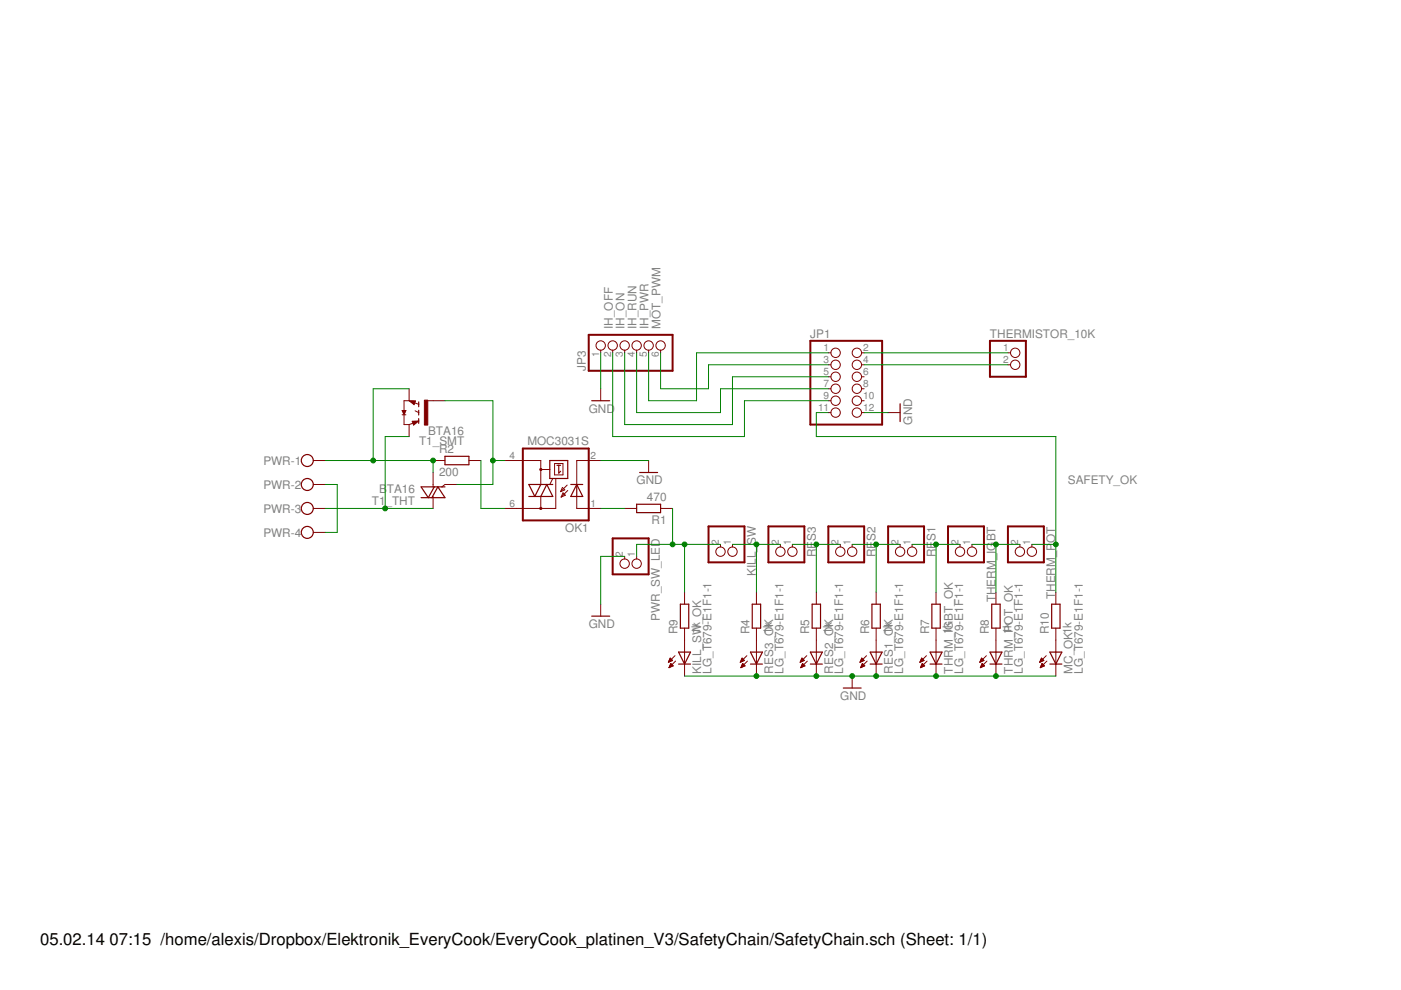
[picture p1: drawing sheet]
<svg xmlns="http://www.w3.org/2000/svg" width="297mm" height="210mm" viewBox="0 0 297 210" stroke-linecap="round" stroke-linejoin="round" font-family="sans-serif">
<g fill="none" stroke="#800000" stroke-width=".21">
<path d="M127.4 74.2v.6M129.9 74.2v.6M132.4 74.2v.6M135 74.2v.6M137.5 74.2v.6M140.1 74.2v.6M175.6 74.8h.6M175.6 77.3h.6M175.6 79.9h.6M182.7 74.8h.5M182.7 77.3h.5M182.7 79.9h.5"/>
<path d="M213.7 74.8h.6M213.7 77.3h.6M66.4 97.6h2.6M85.3 87.9h.8M85.6 87.8l-.3-.8h.8l-.4 .8M86.7 85h-1v5h1M86.7 85h1.4l-.3 .8zM86.7 82.4v2.6M86.8 85l2 .7M87.4 89.3h1.4l-1.1 .8zM88 87.1l.8 .4M88.7 89.3l-2 .7v2.6"/>
<path d="M90.6 85h3.7M91.8 97.6h2.5M99.4 97.6h2.6M107 97.6h7.7v5.1M114.7 99.5h1.9M117.6 98.3h1.8v2.4h-1.8zM127.4 97.6h-5.1v5.1M127.4 82.4v2.6M137.5 97.6v2.6M175.6 82.4h.6M175.6 85h.6M175.6 87.5h.6"/>
<path d="M182.7 82.4h.5M182.7 85h.5M182.7 87.5h.5M188.3 87.5h2.5M66.4 107.8h2.6M66.4 102.7h2.6M66.4 112.9h2.6M91.8 100.2v3M91.8 105.3v2.5M96.9 102.7h-2.6l-.6 .5M114.7 105.3v2.5M117.2 101.5l-.6 1.2"/>
<path d="M117.8 101.5v6.3h-10.8M119.2 103.4l.5 .5-.8 .3zM119.4 104.5l.5 .5-.9 .4zM120.2 102.8l-1.3 1.4M120.4 104l-1.4 1.4M122.3 105.3v2.5h5.1M132.4 107.8h2.6M132.4 118v.5M135 118v.5M140.1 107.8h2.5M152.8 115.4v.6M155.3 115.4v.6"/>
<path d="M165.5 115.4v.6M168 115.4v.6M178.2 115.4v.6M180.7 115.4v.6M190.8 115.4v.6M193.4 115.4v.6M203.5 115.4v.6M206.1 115.4v.6M216.2 115.4v.6M218.8 115.4v.6M127.4 128.1v2.5M141.9 140h.6"/>
<path d="M142 139.8h.4M142 139.7h.3M142.1 139.6h.1M142.1 139.5l.5 .5-.9 .4zM143.1 139l-1.4 1.4M145.1 125.6v2.5M145.1 133.2v10.1M157.1 140h.7M157.2 139.8h.4M157.2 139.7h.3M157.3 139.6h.1M157.3 139.5l.5 .5-.8 .4z"/>
<path d="M158.3 139l-1.3 1.4M160.4 125.6v2.5M160.4 133.2v10.1M169.8 140h.7M169.9 139.8h.4M169.9 139.7h.3M170 139.6h.1M170 139.5l.5 .5-.8 .4zM171 139l-1.3 1.4M173.1 125.6v2.5M173.1 133.2v10.1M182.5 140h.7"/>
<path d="M182.6 139.8h.4M182.6 139.7h.3M182.7 139.6h.1M182.7 139.5l.5 .5-.9 .4zM183.7 139l-1.4 1.4M185.8 125.6v2.5M185.8 133.2v10.1M195.2 140h.7M195.3 139.8h.4M195.3 139.7h.3M195.4 139.6h.1M195.4 139.5l.5 .5-.9 .4z"/>
<path d="M196.4 139l-1.4 1.4M198.5 125.6v2.5M198.5 133.2v10.1M207.9 140h.7M208 139.8h.4M208 139.7h.3M208.1 139.6h.1M208.1 139.5l.5 .5-.9 .4zM209.1 139l-1.4 1.4M211.2 125.6v2.5M211.2 133.2v10.1M220.6 140h.6"/>
<path d="M220.7 139.8h.4M220.7 139.7h.3M220.8 139.6h.1M220.8 139.5l.5 .5-.9 .4zM221.8 139l-1.4 1.4M223.9 125.6v2.5M223.9 133.2v10.1M141.8 140.3h.1M141.8 140.2h.4M141.9 140.1h.6M141.9 141.5h.1M141.9 141.4h.3"/>
<path d="M141.9 141.3h.6M142 141.2h.7M142 141.1h.6M142.1 140.9h.4M142.2 140.8h.1M142.2 140.7h.1M142.2 140.7l-.4 .9M142.2 140.7l.5 .5-.9 .4M143.2 140.2l-1.4 1.4M157 140.3h.2M157 140.2h.5M157.1 141.5h.1"/>
<path d="M157.1 140.1h.6M157.1 141.4h.3M157.2 141.3h.5M157.2 141.2h.7M157.3 141.1h.5M157.4 140.9h.3M157.4 140.8h.2M157.5 140.7l-.4 .9M157.5 140.7l.5 .5-.9 .4M157.5 140.7h.1M158.5 140.2l-1.4 1.4M169.7 140.3h.2"/>
<path d="M169.7 140.2h.4M169.8 140.1h.6M169.8 141.5h.1M169.8 141.4h.3M169.9 141.3h.5M169.9 141.2h.7M170 141.1h.5M170 140.9h.4M170.1 140.8h.2M170.1 140.7h.1M170.2 140.7l-.4 .9M170.2 140.7l.5 .5-.9 .4"/>
<path d="M171.2 140.2l-1.4 1.4M180.7 143.3v2.6M182.4 140.3h.2M182.4 140.2h.4M182.5 140.1h.6M182.5 141.5h.1M182.5 141.4h.3M182.6 141.3h.5M182.6 141.2h.7M182.7 141.1h.5M182.7 140.9h.4M182.8 140.8h.2"/>
<path d="M182.8 140.7h.1M182.8 140.7l-.3 .9M182.8 140.7l.5 .5-.8 .4M183.9 140.2l-1.4 1.4M195.1 140.3h.2M195.1 140.2h.4M195.2 140.1h.6M195.2 141.5h.1M195.2 141.4h.3M195.3 141.3h.5M195.3 141.2h.7M195.4 141.1h.5"/>
<path d="M195.4 140.9h.4M195.5 140.8h.2M195.5 140.7h.1M195.5 140.7l-.3 .9M195.5 140.7l.5 .5-.8 .4M196.6 140.2l-1.4 1.4M207.8 140.3h.2M207.8 140.2h.4M207.9 140.1h.6M207.9 141.5h.1M207.9 141.4h.3M208 141.3h.5"/>
<path d="M208 141.2h.7M208.1 141.1h.5M208.1 140.9h.4M208.2 140.8h.2M208.2 140.7h.1M208.2 140.7l-.3 .9M208.2 140.7l.5 .5-.8 .4M209.3 140.2l-1.4 1.4M220.5 140.3h.2M220.5 140.2h.4M220.6 140.1h.6M220.6 141.5h.1"/>
<path d="M220.6 141.4h.3M220.7 141.3h.5M220.7 141.2h.7M220.8 141.1h.5M220.8 140.9h.4M220.9 140.8h.2M220.9 140.7h.1M220.9 140.7l-.3 .9M220.9 140.7l.5 .5-.8 .4M222 140.2l-1.4 1.4"/>
<circle cx="127.4" cy="73.3" r=".99"/>
<circle cx="129.9" cy="73.3" r=".99"/>
<circle cx="132.4" cy="73.3" r=".99"/>
<circle cx="135" cy="73.3" r=".99"/>
<circle cx="137.5" cy="73.3" r=".99"/>
<circle cx="140.1" cy="73.3" r=".99"/>
<circle cx="177.2" cy="77.3" r=".99"/>
<circle cx="177.2" cy="74.8" r=".99"/>
<circle cx="177.2" cy="79.9" r=".99"/>
<circle cx="181.7" cy="79.9" r=".99"/>
<circle cx="181.7" cy="77.3" r=".99"/>
<circle cx="181.7" cy="74.8" r=".99"/>
<circle cx="215.2" cy="77.3" r=".99"/>
<circle cx="215.2" cy="74.8" r=".99"/>
<circle cx="177.2" cy="87.5" r=".99"/>
<circle cx="177.2" cy="82.4" r=".99"/>
<circle cx="177.2" cy="85" r=".99"/>
<circle cx="181.7" cy="87.5" r=".99"/>
<circle cx="181.7" cy="82.4" r=".99"/>
<circle cx="181.7" cy="85" r=".99"/>
<circle cx="132.4" cy="119.5" r=".99"/>
<circle cx="135" cy="119.5" r=".99"/>
<circle cx="152.8" cy="117" r=".99"/>
<circle cx="155.3" cy="117" r=".99"/>
<circle cx="165.5" cy="117" r=".99"/>
<circle cx="168" cy="117" r=".99"/>
<circle cx="178.2" cy="117" r=".99"/>
<circle cx="180.7" cy="117" r=".99"/>
<circle cx="190.8" cy="117" r=".99"/>
<circle cx="193.4" cy="117" r=".99"/>
<circle cx="203.5" cy="117" r=".99"/>
<circle cx="206.1" cy="117" r=".99"/>
<circle cx="216.2" cy="117" r=".99"/>
<circle cx="218.8" cy="117" r=".99"/>
</g>
<g fill="none" stroke="#800000" stroke-width=".25">
<path d="M88.8 85.2v1M88.8 87v1M88.8 88.8v1M94.3 96.8h5.1v1.7h-5.1zM116.6 97.6h3.8v3.9h-3.8zM118.1 98.7h.8M118.5 98.7v1.6l.4-.4M125.5 85h3.8M190.8 85.6v3.8M89.3 105.5h5l-1.5-2.3-1.2 2.3M92.1 103.2l-1.3 2.3-1.5-2.3h5M112.1 105.3h5.1l-1.3-2.6-1.2 2.6"/>
<path d="M114.7 102.7l-1.3 2.6-1.3-2.6h5.1M121 102.7h2.5M122.3 102.7l1.2 2.6h-2.5zM122.3 102.7v2.6M135 106.9h5.1v1.8h-5.1zM135.6 100.2h3.8M125.5 130.6h3.8M143.9 138.3h2.5l-1.3 2.5zM144.3 128.1h1.7v5.1h-1.7zM159.1 138.3h2.5l-1.2 2.5zM159.5 128.1h1.8v5.1h-1.8zM171.8 138.3h2.5l-1.2 2.5z"/>
<path d="M172.2 128.1h1.8v5.1h-1.8zM184.5 138.3h2.5l-1.2 2.5zM184.9 128.1h1.7v5.1h-1.7zM197.2 138.3h2.5l-1.2 2.5zM197.6 128.1h1.7v5.1h-1.7zM209.9 138.3h2.5l-1.2 2.5zM210.3 128.1h1.7v5.1h-1.7zM222.6 138.3h2.5l-1.2 2.5zM223 128.1h1.7v5.1h-1.7zM143.9 140.8h2.5M159.1 140.8h2.5M171.8 140.8h2.5"/>
<path d="M178.8 145.9h3.8M184.5 140.8h2.5M197.2 140.8h2.5M209.9 140.8h2.5M222.6 140.8h2.5"/>
<circle cx="65.2" cy="97.6" r="1.27"/>
<circle cx="65.2" cy="107.8" r="1.27"/>
<circle cx="65.2" cy="102.7" r="1.27"/>
<circle cx="65.2" cy="112.9" r="1.27"/>
</g>
<g fill="none" stroke="#800000" stroke-width=".42">
<path d="M124.8 71h17.8v7.6h-17.8zM171.8 72.3h15.2v17.7h-15.2zM209.9 72.3h7.6v7.6h-7.6zM87.7 89.5h.5l-.4 .3M87.8 85.2h-.5l.5 .3M110.8 95.1h14v15.2h-14zM129.9 114.2h7.6v7.6h-7.6zM150.2 111.6h7.6v7.6h-7.6zM162.9 111.6h7.6v7.6h-7.6zM175.6 111.6h7.6v7.6h-7.6zM188.3 111.6h7.6v7.6h-7.6zM201 111.6h7.6v7.6h-7.6z"/>
<path d="M213.7 111.6h7.6v7.6h-7.6z"/>
<circle cx="114.7" cy="99.5" r=".13"/>
<circle cx="114.7" cy="107.8" r=".13"/>
</g>
<path d="M85.5 87.1l.1 .4M85.8 87.2l-.1 .3" fill="none" stroke="#800000" stroke-width=".32"/>
<path d="M90 84.8h.7v5.3h-.7z" fill="#800000" stroke="#800000" stroke-width=".21"/>
<g fill="none" stroke="#008000" stroke-width=".21">
<path d="M127.4 74.8v7.6M129.9 74.8v17.8h27.9v-7.6h17.8M132.4 74.8v15.2h22.9v-10.1h20.3M135 74.8v12.7h17.8v-5.1h22.8M137.5 74.8v10.2h10.2v-10.2h27.9M140.1 74.8v7.6h10.1v-5.1h25.4M183.2 74.8h30.5M183.2 77.3h30.5M69 97.6h22.8v2.6M86.7 82.4h-7.6v15.2M86.7 92.6h-5v15.2M94.3 85h10.2v17.7h-7.6"/>
<path d="M102 97.6v10.2h5M104.5 97.6h2.5M127.4 97.6h10.1M175.6 87.5h-2.5v5.1h50.8v33M183.2 87.5h5.1M69 107.8h22.8M69 102.7h2.5v10.2h-2.5M127.4 107.8h5M132.4 118h-5v10.1M142.6 107.8v7.6M145.1 115.4v10.2M152.8 115.4h-17.8v2.6"/>
<path d="M155.3 115.4h10.2M160.4 115.4v10.2M168 115.4h10.2M173.1 115.4v10.2M180.7 115.4h10.1M185.8 115.4v10.2M193.4 115.4h10.1M198.5 115.4v10.2M206.1 115.4h10.1M211.2 115.4v10.2M218.8 115.4h5.1M145.1 143.3h78.8"/>
</g>
<g fill="#008000" stroke="#008000" stroke-width=".21">
<circle cx="79.1" cy="97.6" r=".51"/>
<circle cx="91.8" cy="97.6" r=".51"/>
<circle cx="81.7" cy="107.8" r=".51"/>
<circle cx="104.5" cy="97.6" r=".51"/>
<circle cx="198.5" cy="143.3" r=".51"/>
<circle cx="185.8" cy="143.3" r=".51"/>
<circle cx="173.1" cy="143.3" r=".51"/>
<circle cx="180.7" cy="143.3" r=".51"/>
<circle cx="160.4" cy="143.3" r=".51"/>
<circle cx="211.2" cy="143.3" r=".51"/>
<circle cx="223.9" cy="115.4" r=".51"/>
<circle cx="211.2" cy="115.4" r=".51"/>
<circle cx="198.5" cy="115.4" r=".51"/>
<circle cx="185.8" cy="115.4" r=".51"/>
<circle cx="173.1" cy="115.4" r=".51"/>
<circle cx="160.4" cy="115.4" r=".51"/>
<circle cx="145.1" cy="115.4" r=".51"/>
<circle cx="142.6" cy="115.4" r=".51"/>
</g>
<g font-size="3.5">
<text x="8.5" y="200.4">05.02.14</text>
<text x="23.2" y="200.4">07:15 /home/alexis/Dropbox/Elektronik_EveryCook/EveryCook_platinen_V3/SafetyChain/SafetyChain.sch (Sheet: 1/1)</text>
</g>
<g font-size="2.5" fill="#808080">
<text x="129.9" y="69.7" transform="rotate(-90 129.9 69.7)">IH_OFF</text>
<text x="132.4" y="69.7" transform="rotate(-90 132.4 69.7)">IH_ON</text>
<text x="135" y="69.7" transform="rotate(-90 135 69.7)">IH_RUN</text>
<text x="137.5" y="69.7" transform="rotate(-90 137.5 69.7)">IH_PWR</text>
<text x="140.1" y="69.7" transform="rotate(-90 140.1 69.7)">MOT_PWM</text>
<text x="171.8" y="71.6">JP1</text>
<text x="209.9" y="71.6">THERMISTOR_10K</text>
<text x="124.2" y="78.6" transform="rotate(-90 124.2 78.6)">JP3</text>
<text x="124.8" y="87.5">GND</text>
<text x="88.8" y="94.3">T1_SMT</text>
<text x="90.8" y="92.2">BTA16</text>
<text x="111.8" y="94.4">MOC3031S</text>
<text x="193.4" y="90" transform="rotate(-90 193.4 90)">GND</text>
<text x="55.8" y="98.5">PWR-1</text>
<text x="93.1" y="100.9">200</text>
<text x="93.1" y="96.1">R2</text>
<text x="55.8" y="103.6">PWR-2</text>
<text x="78.8" y="107">T1</text>
<text x="80.4" y="104.5">B</text>
<text x="81.8" y="107">_THT</text>
<text x="82" y="104.5">TA16</text>
<text x="135" y="102.7">GND</text>
<text x="137.2" y="106.3">470</text>
<text x="226.4" y="102.7">SAFETY_OK</text>
<text x="55.8" y="108.7">PWR-3</text>
<text x="55.8" y="113.8">PWR-4</text>
<text x="119.9" y="112.7">OK1</text>
<text x="138.1" y="111.1">R1</text>
<text x="172.9" y="118.1" transform="rotate(-90 172.9 118.1)">RES3</text>
<text x="185.6" y="118.1" transform="rotate(-90 185.6 118.1)">RES2</text>
<text x="198.3" y="118.1" transform="rotate(-90 198.3 118.1)">RES1</text>
<text x="211" y="114.8" transform="rotate(-90 211 114.8)">BT</text>
<text x="223.7" y="115.1" transform="rotate(-90 223.7 115.1)">OT</text>
<text x="160.2" y="122.1" transform="rotate(-90 160.2 122.1)">KILL_SW</text>
<text x="139.9" y="131.6" transform="rotate(-90 139.9 131.6)">PWR_SW_LED</text>
<text x="211" y="127.7" transform="rotate(-90 211 127.7)">THERM_IG</text>
<text x="223.7" y="127" transform="rotate(-90 223.7 127)">THERM_P</text>
<text x="124.8" y="133.2">GND</text>
<text x="143.6" y="134.5" transform="rotate(-90 143.6 134.5)">R9</text>
<text x="148.4" y="134.5" transform="rotate(-90 148.4 134.5)">1k</text>
<text x="158.9" y="134.5" transform="rotate(-90 158.9 134.5)">R4</text>
<text x="163.7" y="134.5" transform="rotate(-90 163.7 134.5)">1k</text>
<text x="171.6" y="134.5" transform="rotate(-90 171.6 134.5)">R5</text>
<text x="176.4" y="134.5" transform="rotate(-90 176.4 134.5)">1k</text>
<text x="184.3" y="134.5" transform="rotate(-90 184.3 134.5)">R6</text>
<text x="189.1" y="134.5" transform="rotate(-90 189.1 134.5)">1k</text>
<text x="197" y="134.5" transform="rotate(-90 197 134.5)">R7</text>
<text x="202" y="134.2" transform="rotate(-90 202 134.2)">IGBT_OK</text>
<text x="209.7" y="134.5" transform="rotate(-90 209.7 134.5)">R8</text>
<text x="214.7" y="134.2" transform="rotate(-90 214.7 134.2)">POT_OK</text>
<text x="222.4" y="134.5" transform="rotate(-90 222.4 134.5)">R10</text>
<text x="148.7" y="142.8" transform="rotate(-90 148.7 142.8)">KILL_SW_OK</text>
<text x="150.9" y="142.8" transform="rotate(-90 150.9 142.8)">LG_T679-E1F1-1</text>
<text x="163.9" y="142.8" transform="rotate(-90 163.9 142.8)">RES3_OK</text>
<text x="166.1" y="142.8" transform="rotate(-90 166.1 142.8)">LG_T679-E1F1-1</text>
<text x="176.6" y="142.8" transform="rotate(-90 176.6 142.8)">RES2_OK</text>
<text x="178.8" y="142.8" transform="rotate(-90 178.8 142.8)">LG_T679-E1F1-1</text>
<text x="189.3" y="142.8" transform="rotate(-90 189.3 142.8)">RES1_OK</text>
<text x="191.5" y="142.8" transform="rotate(-90 191.5 142.8)">LG_T679-E1F1-1</text>
<text x="202" y="142.8" transform="rotate(-90 202 142.8)">THRM_1k</text>
<text x="204.2" y="142.8" transform="rotate(-90 204.2 142.8)">LG_T679-E1F1-1</text>
<text x="214.7" y="142.8" transform="rotate(-90 214.7 142.8)">THRM_1k</text>
<text x="216.9" y="142.8" transform="rotate(-90 216.9 142.8)">LG_T679-E1F1-1</text>
<text x="227.4" y="142.8" transform="rotate(-90 227.4 142.8)">MC_OK1k</text>
<text x="229.6" y="142.8" transform="rotate(-90 229.6 142.8)">LG_T679-E1F1-1</text>
<text x="178.1" y="148.4">GND</text>
</g>
<g font-size="2.1" fill="#808080">
<text x="127" y="75.8" transform="rotate(-90 127 75.8)">1</text>
<text x="129.5" y="75.8" transform="rotate(-90 129.5 75.8)">2</text>
<text x="132.1" y="75.8" transform="rotate(-90 132.1 75.8)">3</text>
<text x="134.6" y="75.8" transform="rotate(-90 134.6 75.8)">4</text>
<text x="137.2" y="75.8" transform="rotate(-90 137.2 75.8)">5</text>
<text x="139.7" y="75.8" transform="rotate(-90 139.7 75.8)">6</text>
<text x="174.6" y="74.4">1</text>
<text x="174.6" y="77">3</text>
<text x="183" y="74.4">2</text>
<text x="183" y="77">4</text>
<text x="212.7" y="74.4">1</text>
<text x="212.7" y="77">2</text>
<text x="174.6" y="79.5">5</text>
<text x="174.6" y="82.1">7</text>
<text x="183" y="79.5">6</text>
<text x="183" y="82.1">8</text>
<text x="173.4" y="87.1">11</text>
<text x="174.6" y="84.6">9</text>
<text x="183" y="84.6">10</text>
<text x="183" y="87.1">12</text>
<text x="108" y="97.3">4</text>
<text x="125.2" y="97.3">2</text>
<text x="108" y="107.4">6</text>
<text x="125.2" y="107.4">1</text>
<text x="132.1" y="118.2" transform="rotate(-90 132.1 118.2)">2</text>
<text x="134.6" y="118.2" transform="rotate(-90 134.6 118.2)">1</text>
<text x="152.4" y="115.6" transform="rotate(-90 152.4 115.6)">2</text>
<text x="154.9" y="115.6" transform="rotate(-90 154.9 115.6)">1</text>
<text x="165.1" y="115.6" transform="rotate(-90 165.1 115.6)">2</text>
<text x="167.6" y="115.6" transform="rotate(-90 167.6 115.6)">1</text>
<text x="177.8" y="115.6" transform="rotate(-90 177.8 115.6)">2</text>
<text x="180.3" y="115.6" transform="rotate(-90 180.3 115.6)">1</text>
<text x="190.5" y="115.6" transform="rotate(-90 190.5 115.6)">2</text>
<text x="193" y="115.6" transform="rotate(-90 193 115.6)">1</text>
<text x="203.2" y="115.6" transform="rotate(-90 203.2 115.6)">2</text>
<text x="205.7" y="115.6" transform="rotate(-90 205.7 115.6)">1</text>
<text x="215.9" y="115.6" transform="rotate(-90 215.9 115.6)">2</text>
<text x="218.4" y="115.6" transform="rotate(-90 218.4 115.6)">1</text>
</g>
</svg>
